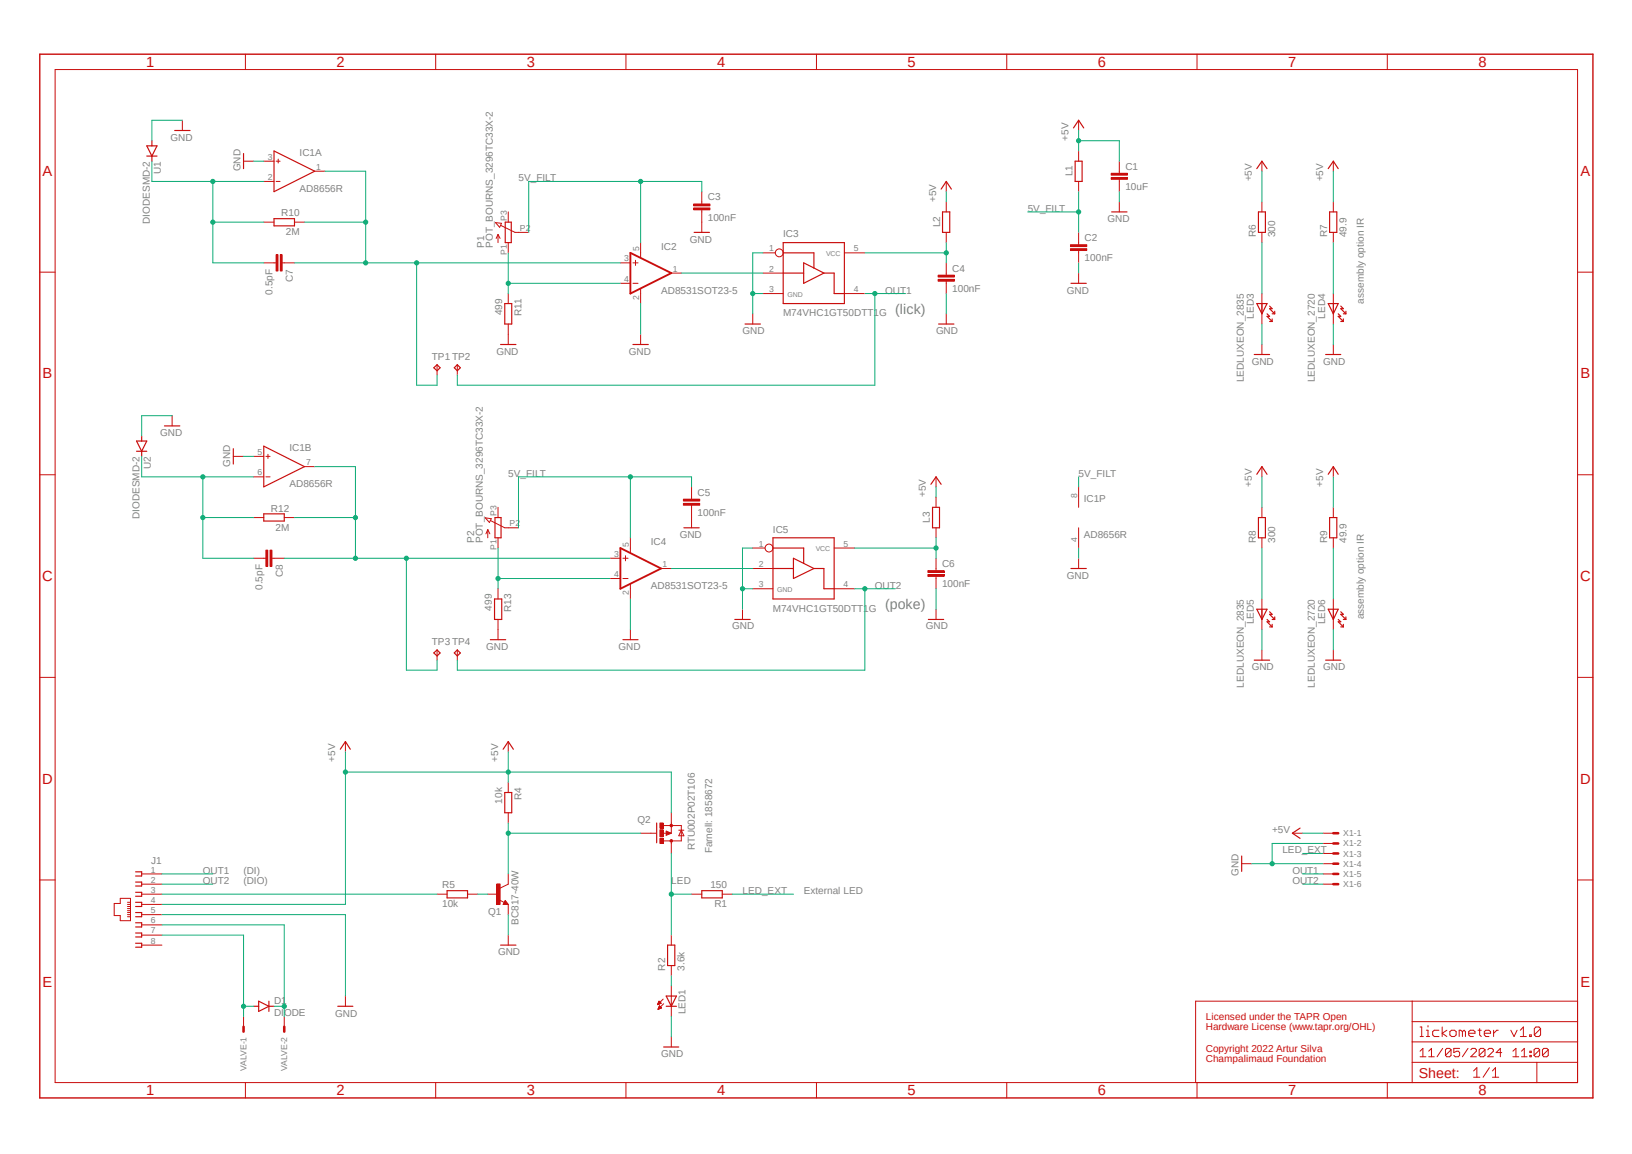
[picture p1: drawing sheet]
<svg xmlns="http://www.w3.org/2000/svg" width="297mm" height="210mm" viewBox="0 0 297 210" stroke-linecap="round" stroke-linejoin="round" font-family="sans-serif">
<path d="M6.9 9.6l283.3 190.6M290.2 9.6l-283.3 190.6" fill="none" stroke="#fff" stroke-width=".18"/>
<g fill="none" stroke="#c90d0c" stroke-width=".18">
<path d="M10 12.7h277.1v184.3h-277.1zM44.7 9.9v2.8M79.3 9.9v2.8M113.9 9.9v2.8M148.6 9.9v2.8M183.2 9.9v2.8M217.8 9.9v2.8M252.5 9.9v2.8M7.2 49.5h2.8M287.1 49.5h2.8M7.2 86.4h2.8M287.1 86.4h2.8"/>
<path d="M7.2 123.3h2.8M62.9 135v1.8M287.1 123.3h2.8M25.8 159h3.7M118.4 151.6h1M120.7 150.2h3.3v2.8h-3.3M120.7 151.6h.6M121.2 151.3l1 .3-1 .4zM122.2 149.8v1.8M122.2 153v.5M123.5 151.1h1M124 151.1l.5 1h-1z"/>
<path d="M7.2 160.1h2.8M20.8 164.4h1.1v-.9h1.8v4.1h-1.8v-1h-1.1zM23.2 164.2h.5M23.2 164.6h.5M23.2 165h.5M23.2 165.4h.5M23.2 165.7h.5M23.2 166.1h.5M23.2 166.5h.5M23.2 166.8h.5M25.8 164.6h3.7M25.8 166.5h3.7"/>
<path d="M25.8 160.9h3.7M25.8 162.7h3.7M25.8 168.3h3.7M25.8 170.2h3.7M25.8 172h3.7M122.2 170.2v1.8M122.2 175.7v1.9M122.2 179.4v5.6M125.9 162.7h1.8M131.4 162.7h1.9M287.1 160.1h2.8M44.3 185v1.9"/>
<path d="M44.7 197v2.8M51.7 185v1.9M62.9 181.3v1.8M79.3 197v2.8M113.9 197v2.8M119.7 182.8h.1M119.7 182.8h.2M119.7 182.7h.4M119.8 182.6h.4M119.8 182.6h.5M119.8 183.6h.1M119.8 182.5h.5"/>
<path d="M119.8 182.5h.4M119.8 183.6h.2M119.8 182.4h.3M119.9 182.4h.2M119.9 182.3h.1M119.9 183.4h.5M119.9 183.3h.5M119.9 183.3h.4M119.9 183.3h.3M120 183.2h.2M120 183.1h.1M120.3 183.5h-.5"/>
<path d="M120.3 182.6l-.4-.4-.2 .6M120.3 182.6l-.6 .2M120.4 183.4l-.4-.4-.2 .7M120.4 183.4l-.6 .3M120.7 181.8l-1 1M120.8 182.7l-1 1M122.2 188.7v1.8M148.6 197v2.8M183.2 197v2.8M217.8 197v2.8M252.5 197v2.8M257 193.3h30.1"/>
<path d="M257 182.2v14.8M257 189.6h30.1M257 185.9h30.1M258.4 186.9h.3v1.7M258.4 188.6h.6M258.4 191.3l.6-.5v1.5M258.4 192.3h1.1M259.6 188.6h.6M259.6 187.5h.3v1.1M259.9 186.6v.3M260 192.3h1M260 191.3l.5-.5v1.5"/>
<path d="M261.9 187.5h-.9l-.3 .2v.6l.3 .3h.9M262.5 186.9v1.7M262.6 190.8l-1.1 1.5M263.3 187.5l-.8 .5 .8 .6M263.9 187.7l.3-.2h.5l.3 .2v.6l-.3 .3h-.5l-.3-.3zM264.1 191.1v1l-.3 .2h-.5l-.2-.2M264.1 191.1l-.3-.3h-.5l-.2 .3v1M264.1 191.1l-1 1M265.6 190.8h-1v.8l.8-.3 .2 .3v.5l-.2 .2h-.6l-.2-.2M266.1 187.7l-.2-.2h-.3v1.1M266.1 187.7v.9M266.1 187.7l.3-.2 .3 .2v.9"/>
<path d="M267.2 190.8l-1.1 1.5M267.3 188h1.1v-.3l-.3-.2h-.5l-.3 .2v.6l.3 .3h.5M267.7 191.1l.2-.3h.5l.3 .3v.2l-1 1h1M268.2 194.9l.6-.6v1.7M268.2 196h1.1M269 187.5h.6M269.3 187.2v1.1l.3 .3M270.1 188h1.2v-.3l-.3-.2h-.6l-.3 .2v.6l.3 .3h.6M270.3 191.1v1l-.3 .2h-.5l-.3-.2M270.3 191.1l-.3-.3h-.5l-.3 .3v1M270.3 191.1l-1.1 1M270.8 191.1l.2-.3h.5l.3 .3v.2l-1 1h1"/>
<path d="M271.1 194.3l-1.2 1.7M271.6 196h1.2M271.6 194.9l.6-.6v1.7M271.8 187.5v1.1M272.7 187.5h-.3l-.6 .5M273.3 191.6h-1l.7-.8v1.5M275 187.5l.5 1.1 .6-1.1M275.3 192.3h1.1M275.3 191.3l.6-.5v1.5M276.7 188.6h1.1M276.7 187.5l.5-.6v1.7M276.9 192.3h1"/>
<path d="M276.9 191.3l.5-.5v1.5M278.4 188.3h.3v.3h-.3zM278.4 191.3h.3v.3h-.3zM278.4 192.1h.3v.2h-.3zM279.7 193.3v3.7M280.2 191.1v1l-.2 .2h-.6l-.2-.2M280.2 191.1l-.2-.3h-.6l-.2 .3v1M280.2 191.1l-1 1M280.4 187.2l-.3-.3h-.6l-.3 .3v1.1M280.4 187.2v1.1l-.3 .3h-.6l-.3-.3M280.4 187.2l-1.2 1.1M281.8 191.1v1l-.3 .2h-.5l-.3-.2"/>
<path d="M281.8 191.1l-.3-.3h-.5l-.3 .3v1M281.8 191.1l-1.1 1M287.1 182.2h-69.5v14.8"/>
</g>
<path d="M7.2 9.9h282.7v189.9h-282.7zM121.3 151.4l.7 .2-.7 .2v-.2h.2" fill="none" stroke="#c90d0c" stroke-width=".25"/>
<g fill="none" stroke="#c90d0c" stroke-width=".21">
<path d="M61.9 136.4l1-1.4 .9 1.4M24.7 158.7h1.1v.7h-1.1M119.5 149.8v3.6M24.7 160.5h1.1v.7h-1.1M24.7 162.4h1.1v.7h-1.1M24.7 164.2h1.1v.8h-1.1M24.7 166.1h1.1v.7h-1.1M24.7 167.9h1.1v.8h-1.1M24.7 169.8h1.1v.7h-1.1M24.7 171.7h1.1v.7h-1.1M121.5 172h1.3v3.7h-1.3zM127.7 162.1h3.7v1.3h-3.7z"/>
<path d="M61.5 183.1h2.7M120.8 190.5h2.7M121.2 181.3h1.9l-.9 1.8zM121.2 183.1h1.9"/>
</g>
<path d="M44.3 186.9v.8M51.7 186.9v.8" fill="none" stroke="#c90d0c" stroke-width=".47"/>
<circle cx="122.2" cy="150.2" r=".25" fill="#c90d0c"/>
<circle cx="122.2" cy="150.2" r=".25" fill="none" stroke="#c90d0c" stroke-width=".18"/>
<circle cx="122.2" cy="153" r=".25" fill="#c90d0c"/>
<circle cx="122.2" cy="153" r=".25" fill="none" stroke="#c90d0c" stroke-width=".18"/>
<path d="M120.1 149.8h.6v.9h-.6z" fill-rule="evenodd" fill="#c90d0c"/>
<path d="M120.1 149.8h.6v.9h-.6z" fill="none" stroke="#c90d0c" stroke-width=".18"/>
<path d="M120.1 152.6h.6v.9h-.6z" fill-rule="evenodd" fill="#c90d0c"/>
<path d="M120.1 152.6h.6v.9h-.6z" fill="none" stroke="#c90d0c" stroke-width=".18"/>
<path d="M120.1 151h.6v1.3h-.6z" fill-rule="evenodd" fill="#c90d0c"/>
<path d="M116.6 151.6h1.8M120.1 151h.6v1.3h-.6zM122.2 147.9v1.9M122.2 153.5v1.8M90.9 163.8l.9 .5M91.9 163.9l.6 .7h-.9zM92.5 160.9l-1.5 .7" fill="none" stroke="#c90d0c" stroke-width=".18"/>
<path d="M91.9 164.2l.1 .2h-.2l.1-.4 .4 .5h-.5" fill="none" stroke="#c90d0c" stroke-width=".21"/>
<path d="M90.4 160.9h.6v3.7h-.6z" fill-rule="evenodd" fill="#c90d0c"/>
<g fill="none" stroke="#c90d0c" stroke-width=".18">
<path d="M33.2 21.9v1.8M44.3 29.3h1.8M48 29.3h1.9M48 33h1.9M50.2 29.3h.8M50.2 33h.8M50.6 29v.7M57.3 31.2h1.8M92.5 38.6v1.8M126.2 37.8h3v.4h-3zM126.2 37.1h3v.4h-3zM127.7 34.9v2.2"/>
<path d="M127.7 38.2v4.1M172.2 33v1.9M172.2 36.7v1.9M196.3 21.9v1.8M196.3 27.5v1.8M196.3 33v1.9M202.2 32.3h3v.3h-3zM202.2 31.5h3v.4h-3zM203.7 29.3v2.2M203.7 32.6v2.3M203.7 36.7v1.9M229.7 29.3v1.9"/>
<path d="M229.7 36.7v1.9M242.7 29.3v1.9M242.7 36.7v1.9M48 40.4h1.9M48 47.8h2.2M50.2 46.4h.4v2.9h-.4zM51 46.4h.4v2.9h-.4zM51.4 47.8h2.2M53.6 40.4h1.8M90.2 40.5l1.1 .1-.4 .8zM90.6 42.7v1.5M90.6 42.7l-.3 .7"/>
<path d="M90.6 42.7l.4 .7M91.1 41l2.6 1.3h2.5M92.5 44.2v1.8M92.5 53.4v1.8M92.5 59v3.7M112.9 47.8h1.8M112.9 51.6h1.8M115.2 47.8h.9M115.2 51.6h.9M115.7 47.4v.9M116.6 44.2v2.7M116.6 52.6v2.6"/>
<path d="M122.2 49.7h1.8M137 57.1v1.9M138.9 49.7h3.6M138.9 46h2.2M138.9 53.4h3.6M153.7 46h3.7M153.7 53.4h3.7M170.7 50.8h3v.4h-3zM170.7 50.1h3v.3h-3zM172.2 42.3v1.9M172.2 47.8v2.3M172.2 51.2v2.2"/>
<path d="M172.2 57.1v1.9M194.8 45.3h3v.3h-3zM194.8 44.5h3v.4h-3zM196.3 42.3v2.2M196.3 45.6v2.2M196.3 49.7v1.9M229.7 42.3v1.9M229.7 53.4v5.6M242.7 42.3v1.9M242.7 53.4v5.6M31.3 75.6v1.9M79.5 66.4v1.8"/>
<path d="M83.2 66.4v1.8M116.6 60.8v1.9M229.7 62.7v1.8M242.7 62.7v1.8M42.5 83.1h1.8M46.1 83.1h1.9M46.1 86.8h1.9M46.1 94.2h1.9M48.4 83.1h.7M48.4 86.8h.7M48.8 82.7v.7M51.7 94.2h1.9"/>
<path d="M55.4 84.9h1.9M88.3 94.2l1.1 .2-.3 .7zM88.8 96.4v1.5M88.8 96.4l-.4 .8M88.8 96.4l.4 .8M89.3 94.7l2.6 1.4h2.5M90.6 92.3v1.9M90.6 97.9v1.8M114.7 97.9v2.7M124.4 91.6h2.9v.3h-2.9zM124.4 90.8h2.9v.4h-2.9zM125.9 88.6v2.2"/>
<path d="M125.9 91.9v4.2M137 99.7h2.2M151.8 99.7h3.7M170.3 86.8v1.8M170.3 90.5v1.8M170.3 96.1v1.8M196.3 88.6v3.7M196.3 96.1v3.6M229.7 84.9v1.9M229.7 92.3v1.9M229.7 97.9v1.8M242.7 84.9v1.9"/>
<path d="M242.7 92.3v1.9M242.7 97.9v1.8M46.1 101.6h2.3M48.4 100.1h.3v3h-.3zM49.1 100.1h.4v3h-.4zM49.5 101.6h2.2M79.5 118.3v1.8M83.2 118.3v1.8M90.6 107.1v1.9M90.6 112.7v3.7M111 101.6h1.9M111 105.3h1.9"/>
<path d="M113.4 101.6h.9M113.4 105.3h.9M113.8 101.1v1M114.7 106.3v2.7M114.7 114.6v1.8M120.3 103.5h1.9M135.1 110.9v1.8M137 103.5h3.7M137 107.1h3.7M151.8 107.1h3.7M168.9 104.6h2.9v.3h-2.9zM168.9 103.8h2.9v.4h-2.9z"/>
<path d="M170.3 101.6v2.2M170.3 104.9v2.2M170.3 110.9v1.8M196.3 101.6v1.9M229.7 109v5.6M229.7 118.3v1.8M242.7 109v5.6M242.7 118.3v1.8M92.5 135v1.8M92.5 142.4v1.8M92.5 147.9v1.9M92.5 159v1.9"/>
<path d="M226 157.2h1.8M235.2 151.6h1.9M240.8 151.6h1.9M240.8 153.5h1.9M240.8 155.3h1.9M240.8 157.2h1.9M240.8 159h1.9M79.5 162.7h1.9M85.1 162.7h1.9M88.8 162.7h1.8M90.4 160.9h.6v3.7h-.6zM92.5 164.6v1.9"/>
<path d="M92.5 170.2v1.8M240.8 160.9h1.9"/>
<circle cx="141.8" cy="46" r=".72"/>
<circle cx="140" cy="99.7" r=".72"/>
</g>
<g fill="none" stroke="#c90d0c" stroke-width=".21">
<path d="M26.7 26.5h1.9l-1 1.9zM26.7 28.4h1.9M27.6 25.6v.9M27.6 28.4v.9M31.8 23.7h2.8M44.3 27.9v2.8M49.9 39.8h3.7v1.3h-3.7zM49.9 27.5l7.4 3.7-7.4 3.7zM171.3 34.4l.9-1.4 .9 1.4M171.5 38.6h1.3v3.7h-1.3zM195.4 23.3l.9-1.4 .9 1.4M195.7 29.3h1.2v3.7h-1.2z"/>
<path d="M202.3 38.6h2.8M228.7 30.7l1-1.4 .9 1.4M229 38.6h1.3v3.7h-1.3zM241.7 30.7l1-1.4 .8 1.4M242 38.6h1.3v3.7h-1.3zM91.9 55.2h1.2v3.8h-1.2zM91.9 40.4h1.1v3.8h-1.1zM126.3 42.3h2.8M135.6 59h2.8M142.5 44.2h11.2v11h-11.2zM142.5 49.7h3.8M142.5 46h5.6v2.8"/>
<path d="M148.1 48.8l-1.8-1v3.8l3.6-1.9M148.1 48.8l1.8 .9M149.9 49.7h1.9v3.7h1.9M170.8 59h2.8M194.9 51.6h2.8M228.7 55.2h1.9l-.9 1.9zM230.6 57.1l.5 .5h-.5l.9 .9M231.1 55.7l.4 .5h-.4l.9 .9M231.1 58.5h.4M231.5 57.1h.5M231.5 58v.5M232 56.6v.5"/>
<path d="M241.7 55.2h1.8l-.8 1.9zM243.5 57.1l.5 .5h-.5l1 .9M244 55.7l.5 .5h-.5l.9 .9M244 58.5h.5M244.5 57.1h.4M244.5 58v.5M244.9 56.6v.5M25.8 79.4v.9M29.9 77.5h2.8M79 66.9l.5-.5 .6 .5-.6 .6zM83.2 66.4l.6 .5-.6 .6-.5-.6zM91.1 62.7h2.8"/>
<path d="M115.2 62.7h2.8M228.3 64.5h2.8M241.3 64.5h2.7M24.8 80.3h1.9l-.9 1.8zM24.8 82.1h1.9M25.8 82.1v1M42.5 81.7v2.8M48 81.2l7.4 3.7-7.4 3.7zM48 93.5h3.7v1.3h-3.7zM90.1 94.2h1.1v3.7h-1.1zM124.5 96.1h2.8M140.7 99.7h5.6v2.8"/>
<path d="M140.7 97.9h11.1v11.1h-11.1zM169.4 88.1l.9-1.3 1 1.3M169.7 92.3h1.3v3.8h-1.3zM228.7 86.3l1-1.4 .9 1.4M229 94.2h1.3v3.7h-1.3zM241.7 86.3l1-1.4 .8 1.4M242 94.2h1.3v3.7h-1.3zM79 118.8l.5-.5 .6 .5-.6 .6zM82.7 118.8l.5-.5 .6 .5-.6 .6zM89.2 116.4h2.8M90 109h1.3v3.7h-1.3zM113.4 116.4h2.7"/>
<path d="M133.7 112.7h2.8M140.7 103.5h3.7M144.4 101.6l3.7 1.9-3.7 1.8zM148.1 103.5h1.8v3.6h1.9M169 112.7h2.7M194.9 103.5h2.8M228.7 110.9h1.9l-.9 1.8zM230.6 112.7l.5 .5h-.5l.9 .9M231.1 111.3l.4 .5h-.4l.9 .9M231.1 114.1h.4M231.5 112.7h.5M231.5 113.6v.5"/>
<path d="M232 112.3v.4M241.7 110.9h1.8l-.8 1.8zM243.5 112.7l.5 .5h-.5l1 .9M244 111.3l.5 .5h-.5l.9 .9M244 114.1h.5M244.5 112.7h.4M244.5 113.6v.5M244.9 112.3v.4M91.6 136.4l.9-1.4 .9 1.4M228.3 120.1h2.8M241.3 120.1h2.7M91.9 144.2h1.2v3.7h-1.2z"/>
<path d="M226 155.8v2.8M236.6 150.7l-1.4 .9 1.4 1M81.4 162.1h3.7v1.3h-3.7zM91.1 172h2.8M46.1 183.1h1M47.1 182.2l1.8 .9-1.8 1zM48.9 182.2v1.9M48.9 183.1h1"/>
</g>
<g fill="none" stroke="#c90d0c" stroke-width=".34">
<path d="M126.2 38h3M126.2 37.3h3M202.2 32.5h3M202.2 31.7h3M50.4 46.4v2.9M51.2 46.4v2.9M114.7 46l7.5 3.7-7.5 3.7zM170.7 51h3M170.7 50.2h3M194.8 45.4h3M194.8 44.7h3M112.9 99.7l7.4 3.8-7.4 3.6z"/>
<path d="M124.4 91.8h2.9M124.4 91h2.9M48.6 100.1v3M49.3 100.1v3M168.9 104.7h2.9M168.9 104h2.9"/>
</g>
<path d="M242.7 151.6h.8M242.7 153.5h.8M242.7 155.3h.8M242.7 157.2h.8M242.7 159h.8M242.7 160.9h.8" fill="none" stroke="#c90d0c" stroke-width=".47"/>
<path d="M33.2 21.9h-5.6v3.7M203.7 34.9v1.8M116.6 55.2v5.6M137 53.4h1.9M138.9 46h-1.9v11.1M196.3 47.8v1.9M29.5 166.5h33.4v14.8M92.5 166.5v3.7M122.2 185v3.7" fill="none" stroke="#0dab76" stroke-width=".18"/>
<circle cx="137" cy="53.4" r=".38" fill="#0dab76"/>
<g fill="none" stroke="#0dab76" stroke-width=".18">
<path d="M46.1 29.3h1.9M172.2 53.4v3.7M31.3 75.6h-5.5v3.8M137 99.7h-1.9v11.2M196.3 99.7v1.9M114.7 109v5.6M135.1 107.1h1.9"/>
<circle cx="137" cy="53.4" r=".38"/>
</g>
<circle cx="135.1" cy="107.1" r=".38" fill="#0dab76"/>
<g fill="none" stroke="#0dab76" stroke-width=".18">
<path d="M229.7 59v3.7M242.7 59v3.7M44.3 83.1h1.8M170.3 107.1v3.8M229.7 114.6v3.7M242.7 114.6v3.7M227.8 157.2h13M240.8 153.5h-9.3v3.7"/>
<circle cx="135.1" cy="107.1" r=".38"/>
</g>
<circle cx="231.5" cy="157.2" r=".38" fill="#0dab76"/>
<g fill="none" stroke="#0dab76" stroke-width=".18">
<path d="M62.9 136.8v27.8h-33.4M92.5 140.5h29.7v7.4"/>
<circle cx="231.5" cy="157.2" r=".38"/>
</g>
<circle cx="62.9" cy="140.5" r=".38" fill="#0dab76"/>
<g fill="none" stroke="#0dab76" stroke-width=".18">
<path d="M92.5 136.8v3.7h-29.6"/>
<circle cx="62.9" cy="140.5" r=".38"/>
</g>
<circle cx="92.5" cy="140.5" r=".38" fill="#0dab76"/>
<g fill="none" stroke="#0dab76" stroke-width=".18">
<path d="M196.3 23.7v3.8M196.3 25.6h7.4v3.7M92.5 140.5v1.9"/>
<circle cx="92.5" cy="140.5" r=".38"/>
</g>
<circle cx="196.3" cy="25.6" r=".38" fill="#0dab76"/>
<g fill="none" stroke="#0dab76" stroke-width=".18">
<path d="M172.2 34.9v1.8M229.7 31.2v5.5M242.7 31.2v5.5M170.3 88.6v1.9M229.7 86.8v5.5M242.7 86.8v5.5M237.1 151.6h3.7M122.2 177.6v1.8M125.9 162.7h-3.7v7.5"/>
<circle cx="196.3" cy="25.6" r=".38"/>
</g>
<circle cx="122.2" cy="162.7" r=".38" fill="#0dab76"/>
<g fill="none" stroke="#0dab76" stroke-width=".18">
<path d="M122.2 155.3v7.4M29.5 170.2h14.8v14.8M44.3 183.1h1.8"/>
<circle cx="122.2" cy="162.7" r=".38"/>
</g>
<circle cx="44.3" cy="183.1" r=".38" fill="#0dab76"/>
<g fill="none" stroke="#0dab76" stroke-width=".18">
<path d="M29.5 168.3h22.2v16.7M49.9 183.1h1.8"/>
<circle cx="44.3" cy="183.1" r=".38"/>
</g>
<circle cx="51.7" cy="183.1" r=".38" fill="#0dab76"/>
<g fill="none" stroke="#0dab76" stroke-width=".18">
<path d="M92.5 149.8v9.2M29.5 162.7h50"/>
<circle cx="51.7" cy="183.1" r=".38"/>
</g>
<circle cx="92.5" cy="151.6" r=".38" fill="#0dab76"/>
<g fill="none" stroke="#0dab76" stroke-width=".18">
<path d="M92.5 46v7.4M92.5 51.6h20.4M124 49.7h14.9M92.5 151.6h24.1M237.1 155.3h3.7M87 162.7h1.8M133.3 162.7h11.1"/>
<circle cx="92.5" cy="151.6" r=".38"/>
</g>
<circle cx="92.5" cy="51.6" r=".38" fill="#0dab76"/>
<g fill="none" stroke="#0dab76" stroke-width=".18">
<path d="M157.4 46h14.8M172.2 44.2v3.6"/>
<circle cx="92.5" cy="51.6" r=".38"/>
</g>
<circle cx="172.2" cy="46" r=".38" fill="#0dab76"/>
<g fill="none" stroke="#0dab76" stroke-width=".18">
<path d="M127.7 34.9v-1.9h-11.1v11.2"/>
<circle cx="172.2" cy="46" r=".38"/>
</g>
<circle cx="116.6" cy="33" r=".38" fill="#0dab76"/>
<g fill="none" stroke="#0dab76" stroke-width=".18">
<path d="M116.6 33h-20.4v9.3M187 38.6h9.3M196.3 34.9v7.4"/>
<circle cx="116.6" cy="33" r=".38"/>
</g>
<circle cx="196.3" cy="38.6" r=".38" fill="#0dab76"/>
<g fill="none" stroke="#0dab76" stroke-width=".18">
<path d="M125.9 88.6v-1.8h-11.2v11.1M196.3 86.8v1.8"/>
<circle cx="196.3" cy="38.6" r=".38"/>
</g>
<circle cx="114.7" cy="86.8" r=".38" fill="#0dab76"/>
<g fill="none" stroke="#0dab76" stroke-width=".18">
<path d="M27.6 33h20.4M38.7 33v14.8h9.3M114.7 86.8h-20.3v9.3"/>
<circle cx="114.7" cy="86.8" r=".38"/>
</g>
<circle cx="38.7" cy="33" r=".38" fill="#0dab76"/>
<g fill="none" stroke="#0dab76" stroke-width=".18">
<path d="M38.7 40.4h9.3"/>
<circle cx="38.7" cy="33" r=".38"/>
</g>
<circle cx="38.7" cy="40.4" r=".38" fill="#0dab76"/>
<g fill="none" stroke="#0dab76" stroke-width=".18">
<path d="M27.6 29.3v3.7M66.5 31.2v16.6M53.6 47.8h59.3M79.5 68.2v1.9"/>
<circle cx="38.7" cy="40.4" r=".38"/>
</g>
<circle cx="66.5" cy="47.8" r=".38" fill="#0dab76"/>
<g fill="none" stroke="#0dab76" stroke-width=".18">
<path d="M55.4 40.4h11.1"/>
<circle cx="66.5" cy="47.8" r=".38"/>
</g>
<circle cx="66.5" cy="40.4" r=".38" fill="#0dab76"/>
<g fill="none" stroke="#0dab76" stroke-width=".18">
<path d="M75.8 47.8v22.3h3.7"/>
<circle cx="66.5" cy="40.4" r=".38"/>
</g>
<circle cx="75.8" cy="47.8" r=".38" fill="#0dab76"/>
<g fill="none" stroke="#0dab76" stroke-width=".18">
<path d="M59.1 31.2h7.4M90.6 99.7v7.4M90.6 105.3h20.4M122.2 103.5h14.8"/>
<circle cx="75.8" cy="47.8" r=".38"/>
</g>
<circle cx="90.6" cy="105.3" r=".38" fill="#0dab76"/>
<g fill="none" stroke="#0dab76" stroke-width=".18">
<path d="M155.5 99.7h14.8M170.3 97.9v3.7"/>
<circle cx="90.6" cy="105.3" r=".38"/>
</g>
<circle cx="170.3" cy="99.7" r=".38" fill="#0dab76"/>
<g fill="none" stroke="#0dab76" stroke-width=".18">
<path d="M25.8 86.8h20.3M36.9 86.8v14.8h9.2"/>
<circle cx="170.3" cy="99.7" r=".38"/>
</g>
<circle cx="36.9" cy="86.8" r=".38" fill="#0dab76"/>
<g fill="none" stroke="#0dab76" stroke-width=".18">
<path d="M36.9 94.2h9.2"/>
<circle cx="36.9" cy="86.8" r=".38"/>
</g>
<circle cx="36.9" cy="94.2" r=".38" fill="#0dab76"/>
<g fill="none" stroke="#0dab76" stroke-width=".18">
<path d="M25.8 83.1v3.7M64.7 84.9v16.7M51.7 101.6h59.3M79.5 120.1v1.9"/>
<circle cx="36.9" cy="94.2" r=".38"/>
</g>
<circle cx="64.7" cy="101.6" r=".38" fill="#0dab76"/>
<g fill="none" stroke="#0dab76" stroke-width=".18">
<path d="M53.6 94.2h11.1"/>
<circle cx="64.7" cy="101.6" r=".38"/>
</g>
<circle cx="64.7" cy="94.2" r=".38" fill="#0dab76"/>
<g fill="none" stroke="#0dab76" stroke-width=".18">
<path d="M74 101.6v20.4h5.5"/>
<circle cx="64.7" cy="94.2" r=".38"/>
</g>
<circle cx="74" cy="101.6" r=".38" fill="#0dab76"/>
<g fill="none" stroke="#0dab76" stroke-width=".18">
<path d="M57.3 84.9h7.4M155.5 107.1h7.4M157.4 107.1v14.9h-74.2v-1.9"/>
<circle cx="74" cy="101.6" r=".38"/>
</g>
<circle cx="157.4" cy="107.1" r=".38" fill="#0dab76"/>
<g fill="none" stroke="#0dab76" stroke-width=".18">
<path d="M157.4 53.4h7.4M159.2 53.4v16.7h-76v-1.9M229.7 44.2v9.2M242.7 44.2v9.2M229.7 99.7v9.3M242.7 99.7v9.3M29.5 160.9h9.2M237.1 160.9h3.7"/>
<circle cx="157.4" cy="107.1" r=".38"/>
</g>
<circle cx="159.2" cy="53.4" r=".38" fill="#0dab76"/>
<g fill="none" stroke="#0dab76" stroke-width=".18">
<path d="M29.5 159h9.2M237.1 159h3.7"/>
<circle cx="159.2" cy="53.4" r=".38"/>
</g>
<g font-size="2.7" fill="#c90d0c">
<text x="26.6" y="12.2">1</text>
<text x="61.3" y="12.2">2</text>
<text x="95.9" y="12.2">3</text>
<text x="130.5" y="12.2">4</text>
<text x="165.2" y="12.2">5</text>
<text x="199.8" y="12.2">6</text>
<text x="234.4" y="12.2">7</text>
<text x="269.1" y="12.2">8</text>
<text x="7.7" y="32">A</text>
<text x="287.6" y="32">A</text>
<text x="7.7" y="68.9">B</text>
<text x="287.6" y="68.9">B</text>
<text x="7.7" y="105.7">C</text>
<text x="287.6" y="105.7">C</text>
<text x="7.7" y="142.7">D</text>
<text x="287.6" y="142.7">D</text>
<text x="7.7" y="179.5">E</text>
<text x="287.6" y="179.5">E</text>
<text x="26.6" y="199.3">1</text>
<text x="61.3" y="199.3">2</text>
<text x="95.9" y="199.3">3</text>
<text x="130.5" y="199.3">4</text>
<text x="165.2" y="199.3">5</text>
<text x="199.8" y="199.3">6</text>
<text x="234.4" y="199.3">7</text>
<text x="269.1" y="199.3">8</text>
</g>
<g font-size="2.6" fill="#808080">
<text x="162.9" y="57.1">(lick)</text>
<text x="161.1" y="110.9">(poke)</text>
</g>
<text font-size="2.6" fill="#c90d0c" x="258.2" y="196.2">Sheet:</text>
<g font-size="1.8" fill="#808080">
<text x="31" y="25.6">GND</text>
<text x="54.5" y="28.4">IC1A</text>
<text x="194.4" y="25.6" transform="rotate(-90 194.4 25.6)">+5V</text>
<text x="29.3" y="31.7" transform="rotate(-90 29.3 31.7)">U1</text>
<text x="43.8" y="31.2" transform="rotate(-90 43.8 31.2)">GND</text>
<text x="54.5" y="34.9">AD8656R</text>
<text x="94.4" y="33">5V_FILT</text>
<text x="195.2" y="32.1" transform="rotate(-90 195.2 32.1)">L1</text>
<text x="204.8" y="34.6">10uF</text>
<text x="204.8" y="30.9">C1</text>
<text x="227.8" y="33" transform="rotate(-90 227.8 33)">+5V</text>
<text x="240.8" y="33" transform="rotate(-90 240.8 33)">+5V</text>
<text x="27.3" y="40.7" transform="rotate(-90 27.3 40.7)">DIODESMD-2</text>
<text x="51.2" y="39.3">R10</text>
<text x="128.8" y="40.2">100nF</text>
<text x="128.8" y="36.4">C3</text>
<text x="170.3" y="36.7" transform="rotate(-90 170.3 36.7)">+5V</text>
<text x="171.1" y="41.4" transform="rotate(-90 171.1 41.4)">L2</text>
<text x="187" y="38.6">5V_FILT</text>
<text x="201.5" y="40.4">GND</text>
<text x="52" y="42.8">2M</text>
<text x="88.1" y="45.1" transform="rotate(-90 88.1 45.1)">P1</text>
<text x="89.7" y="45.1" transform="rotate(-90 89.7 45.1)">POT_BOURNS_3296TC33X-2</text>
<text x="120.3" y="45.6">IC2</text>
<text x="125.6" y="44.2">GND</text>
<text x="142.5" y="43.2">IC3</text>
<text x="197.4" y="47.6">100nF</text>
<text x="197.4" y="43.9">C2</text>
<text x="228.6" y="43.2" transform="rotate(-90 228.6 43.2)">R6</text>
<text x="232.1" y="43.2" transform="rotate(-90 232.1 43.2)">300</text>
<text x="241.6" y="43.2" transform="rotate(-90 241.6 43.2)">R7</text>
<text x="245.1" y="43.2" transform="rotate(-90 245.1 43.2)">49.9</text>
<text x="49.6" y="53.6" transform="rotate(-90 49.6 53.6)">0.5pF</text>
<text x="53.3" y="51.3" transform="rotate(-90 53.3 51.3)">C7</text>
<text x="120.3" y="53.4">AD8531SOT23-5</text>
<text x="161.1" y="53.4">OUT1</text>
<text x="173.3" y="53.1">100nF</text>
<text x="173.3" y="49.4">C4</text>
<text x="194.1" y="53.4">GND</text>
<text x="91.4" y="57.4" transform="rotate(-90 91.4 57.4)">499</text>
<text x="94.9" y="57.6" transform="rotate(-90 94.9 57.6)">R11</text>
<text x="142.5" y="57.6">M74VHC1GT50DTT1G</text>
<text x="228.2" y="58" transform="rotate(-90 228.2 58)">LED3</text>
<text x="241.2" y="58" transform="rotate(-90 241.2 58)">LED4</text>
<text x="248.2" y="55.2" transform="rotate(-90 248.2 55.2)">assembly option IR</text>
<text x="78.6" y="65.4">TP1 TP2</text>
<text x="90.3" y="64.5">GND</text>
<text x="114.4" y="64.5">GND</text>
<text x="135.1" y="60.8">GND</text>
<text x="170.4" y="60.8">GND</text>
<text x="226.4" y="69.6" transform="rotate(-90 226.4 69.6)">LEDLUXEON_2835</text>
<text x="227.8" y="66.4">GND</text>
<text x="239.3" y="69.6" transform="rotate(-90 239.3 69.6)">LEDLUXEON_2720</text>
<text x="240.8" y="66.4">GND</text>
<text x="29.2" y="79.4">GND</text>
<text x="52.7" y="82.1">IC1B</text>
<text x="27.4" y="85.4" transform="rotate(-90 27.4 85.4)">U2</text>
<text x="41.9" y="84.9" transform="rotate(-90 41.9 84.9)">GND</text>
<text x="52.7" y="88.6">AD8656R</text>
<text x="92.5" y="86.8">5V_FILT</text>
<text x="196.3" y="86.8">5V_FILT</text>
<text x="227.8" y="88.6" transform="rotate(-90 227.8 88.6)">+5V</text>
<text x="240.8" y="88.6" transform="rotate(-90 240.8 88.6)">+5V</text>
<text x="25.4" y="94.4" transform="rotate(-90 25.4 94.4)">DIODESMD-2</text>
<text x="49.3" y="93.1">R12</text>
<text x="127" y="93.9">100nF</text>
<text x="127" y="90.2">C5</text>
<text x="168.5" y="90.5" transform="rotate(-90 168.5 90.5)">+5V</text>
<text x="169.2" y="95.1" transform="rotate(-90 169.2 95.1)">L3</text>
<text x="197.2" y="91.4">IC1P</text>
<text x="50.2" y="96.6">2M</text>
<text x="86.3" y="98.8" transform="rotate(-90 86.3 98.8)">P2</text>
<text x="87.9" y="98.8" transform="rotate(-90 87.9 98.8)">POT_BOURNS_3296TC33X-2</text>
<text x="118.4" y="99.3">IC4</text>
<text x="123.7" y="97.9">GND</text>
<text x="140.7" y="96.9">IC5</text>
<text x="197.2" y="97.9">AD8656R</text>
<text x="228.6" y="98.8" transform="rotate(-90 228.6 98.8)">R8</text>
<text x="232.1" y="98.8" transform="rotate(-90 232.1 98.8)">300</text>
<text x="241.6" y="98.8" transform="rotate(-90 241.6 98.8)">R9</text>
<text x="245.1" y="98.8" transform="rotate(-90 245.1 98.8)">49.9</text>
<text x="47.8" y="107.4" transform="rotate(-90 47.8 107.4)">0.5pF</text>
<text x="51.5" y="105" transform="rotate(-90 51.5 105)">C8</text>
<text x="118.4" y="107.1">AD8531SOT23-5</text>
<text x="159.2" y="107.1">OUT2</text>
<text x="171.4" y="106.9">100nF</text>
<text x="171.4" y="103.2">C6</text>
<text x="194.1" y="105.3">GND</text>
<text x="89.5" y="111.1" transform="rotate(-90 89.5 111.1)">499</text>
<text x="93" y="111.4" transform="rotate(-90 93 111.4)">R13</text>
<text x="140.7" y="111.3">M74VHC1GT50DTT1G</text>
<text x="228.2" y="113.6" transform="rotate(-90 228.2 113.6)">LED5</text>
<text x="241.2" y="113.6" transform="rotate(-90 241.2 113.6)">LED6</text>
<text x="248.2" y="112.7" transform="rotate(-90 248.2 112.7)">assembly option IR</text>
<text x="78.6" y="117.3">TP3 TP4</text>
<text x="88.5" y="118.3">GND</text>
<text x="112.6" y="118.3">GND</text>
<text x="133.3" y="114.6">GND</text>
<text x="168.5" y="114.6">GND</text>
<text x="226.4" y="125.1" transform="rotate(-90 226.4 125.1)">LEDLUXEON_2835</text>
<text x="227.8" y="122">GND</text>
<text x="239.3" y="125.1" transform="rotate(-90 239.3 125.1)">LEDLUXEON_2720</text>
<text x="240.8" y="122">GND</text>
<text x="61" y="138.6" transform="rotate(-90 61 138.6)">+5V</text>
<text x="90.6" y="138.6" transform="rotate(-90 90.6 138.6)">+5V</text>
<text x="91.4" y="146.3" transform="rotate(-90 91.4 146.3)">10k</text>
<text x="94.9" y="145.6" transform="rotate(-90 94.9 145.6)">R4</text>
<text x="116" y="149.8">Q2</text>
<text x="126.4" y="154.8" transform="rotate(-90 126.4 154.8)">RTU002P02T106</text>
<text x="129.6" y="155.3" transform="rotate(-90 129.6 155.3)">Farnell: 1858672</text>
<text x="231.5" y="151.6">+5V</text>
<text x="233.4" y="155.3">LED_EXT</text>
<text x="27.5" y="157.2">J1</text>
<text x="36.9" y="160.9">OUT2</text>
<text x="36.9" y="159">OUT1</text>
<text x="44.3" y="160.9">(DIO)</text>
<text x="44.3" y="159">(DI)</text>
<text x="80.5" y="161.7">R5</text>
<text x="122.2" y="160.9">LED</text>
<text x="129.3" y="161.7">150</text>
<text x="225.4" y="159.3" transform="rotate(-90 225.4 159.3)">GND</text>
<text x="235.2" y="160.9">OUT2</text>
<text x="235.2" y="159">OUT1</text>
<text x="80.5" y="165.1">10k</text>
<text x="88.8" y="166.5">Q1</text>
<text x="130" y="165.1">R1</text>
<text x="135.1" y="162.8">LED_EXT</text>
<text x="146.3" y="162.8">External LED</text>
<text x="90.6" y="173.9">GND</text>
<text x="94.4" y="168.3" transform="rotate(-90 94.4 168.3)">BC817-40W</text>
<text x="121.1" y="176.7" transform="rotate(-90 121.1 176.7)">R2</text>
<text x="124.6" y="176.7" transform="rotate(-90 124.6 176.7)">3.6k</text>
<text x="49.9" y="184.8">DIODE</text>
<text x="49.9" y="182.8">D1</text>
<text x="61" y="185">GND</text>
<text x="124.8" y="184.6" transform="rotate(-90 124.8 184.6)">LED1</text>
<text x="120.3" y="192.4">GND</text>
</g>
<g font-size="1.8" fill="#c90d0c">
<text x="219.5" y="185.5">Licensed under the TAPR Open</text>
<text x="219.5" y="187.5">Hardware License (www.tapr.org/OHL)</text>
<text x="219.5" y="191.4">Copyright 2022 Artur Silva</text>
<text x="219.5" y="193.3">Champalimaud Foundation</text>
</g>
<g font-size="1.6" fill="#808080">
<text x="48.7" y="29">3</text>
<text x="48.7" y="32.8">2</text>
<text x="57.5" y="30.9">1</text>
<text x="92.2" y="40.2" transform="rotate(-90 92.2 40.2)">P3</text>
<text x="92.2" y="46.4" transform="rotate(-90 92.2 46.4)">P1</text>
<text x="94.6" y="42">P2</text>
<text x="113.6" y="47.6">3</text>
<text x="116.3" y="45.7" transform="rotate(-90 116.3 45.7)">5</text>
<text x="140" y="45.7">1</text>
<text x="155.4" y="45.7">5</text>
<text x="113.6" y="51.3">4</text>
<text x="122.4" y="49.4">1</text>
<text x="140" y="49.4">2</text>
<text x="140" y="53.2">3</text>
<text x="155.4" y="53.2">4</text>
<text x="116.3" y="54.6" transform="rotate(-90 116.3 54.6)">2</text>
<text x="46.9" y="82.8">5</text>
<text x="46.9" y="86.5">6</text>
<text x="55.7" y="84.7">7</text>
<text x="90.4" y="93.9" transform="rotate(-90 90.4 93.9)">P3</text>
<text x="92.8" y="95.8">P2</text>
<text x="196" y="90.6" transform="rotate(-90 196 90.6)">8</text>
<text x="90.4" y="100.1" transform="rotate(-90 90.4 100.1)">P1</text>
<text x="111.8" y="101.3">3</text>
<text x="114.5" y="99.5" transform="rotate(-90 114.5 99.5)">5</text>
<text x="138.1" y="99.5">1</text>
<text x="153.5" y="99.5">5</text>
<text x="196" y="98.6" transform="rotate(-90 196 98.6)">4</text>
<text x="111.8" y="105">4</text>
<text x="120.6" y="103.2">1</text>
<text x="138.1" y="103.2">2</text>
<text x="138.1" y="106.9">3</text>
<text x="153.5" y="106.9">4</text>
<text x="114.5" y="108.3" transform="rotate(-90 114.5 108.3)">2</text>
<text x="244.5" y="152.2">X1-1</text>
<text x="244.5" y="154.1">X1-2</text>
<text x="244.5" y="155.9">X1-3</text>
<text x="27.5" y="158.8">1</text>
<text x="27.5" y="160.7">2</text>
<text x="244.5" y="157.7">X1-4</text>
<text x="244.5" y="159.6">X1-5</text>
<text x="244.5" y="161.5">X1-6</text>
<text x="27.5" y="162.5">3</text>
<text x="27.5" y="164.3">4</text>
<text x="27.5" y="166.2">5</text>
<text x="27.5" y="168.1">6</text>
<text x="27.5" y="169.9">7</text>
<text x="27.5" y="171.7">8</text>
<text x="44.9" y="194.9" transform="rotate(-90 44.9 194.9)">VALVE-1</text>
<text x="52.3" y="194.9" transform="rotate(-90 52.3 194.9)">VALVE-2</text>
</g>
<g font-size="1.3" fill="#808080">
<text x="150.3" y="46.6">VCC</text>
<text x="143.3" y="54">GND</text>
<text x="148.5" y="100.3">VCC</text>
<text x="141.4" y="107.7">GND</text>
</g>
</svg>
